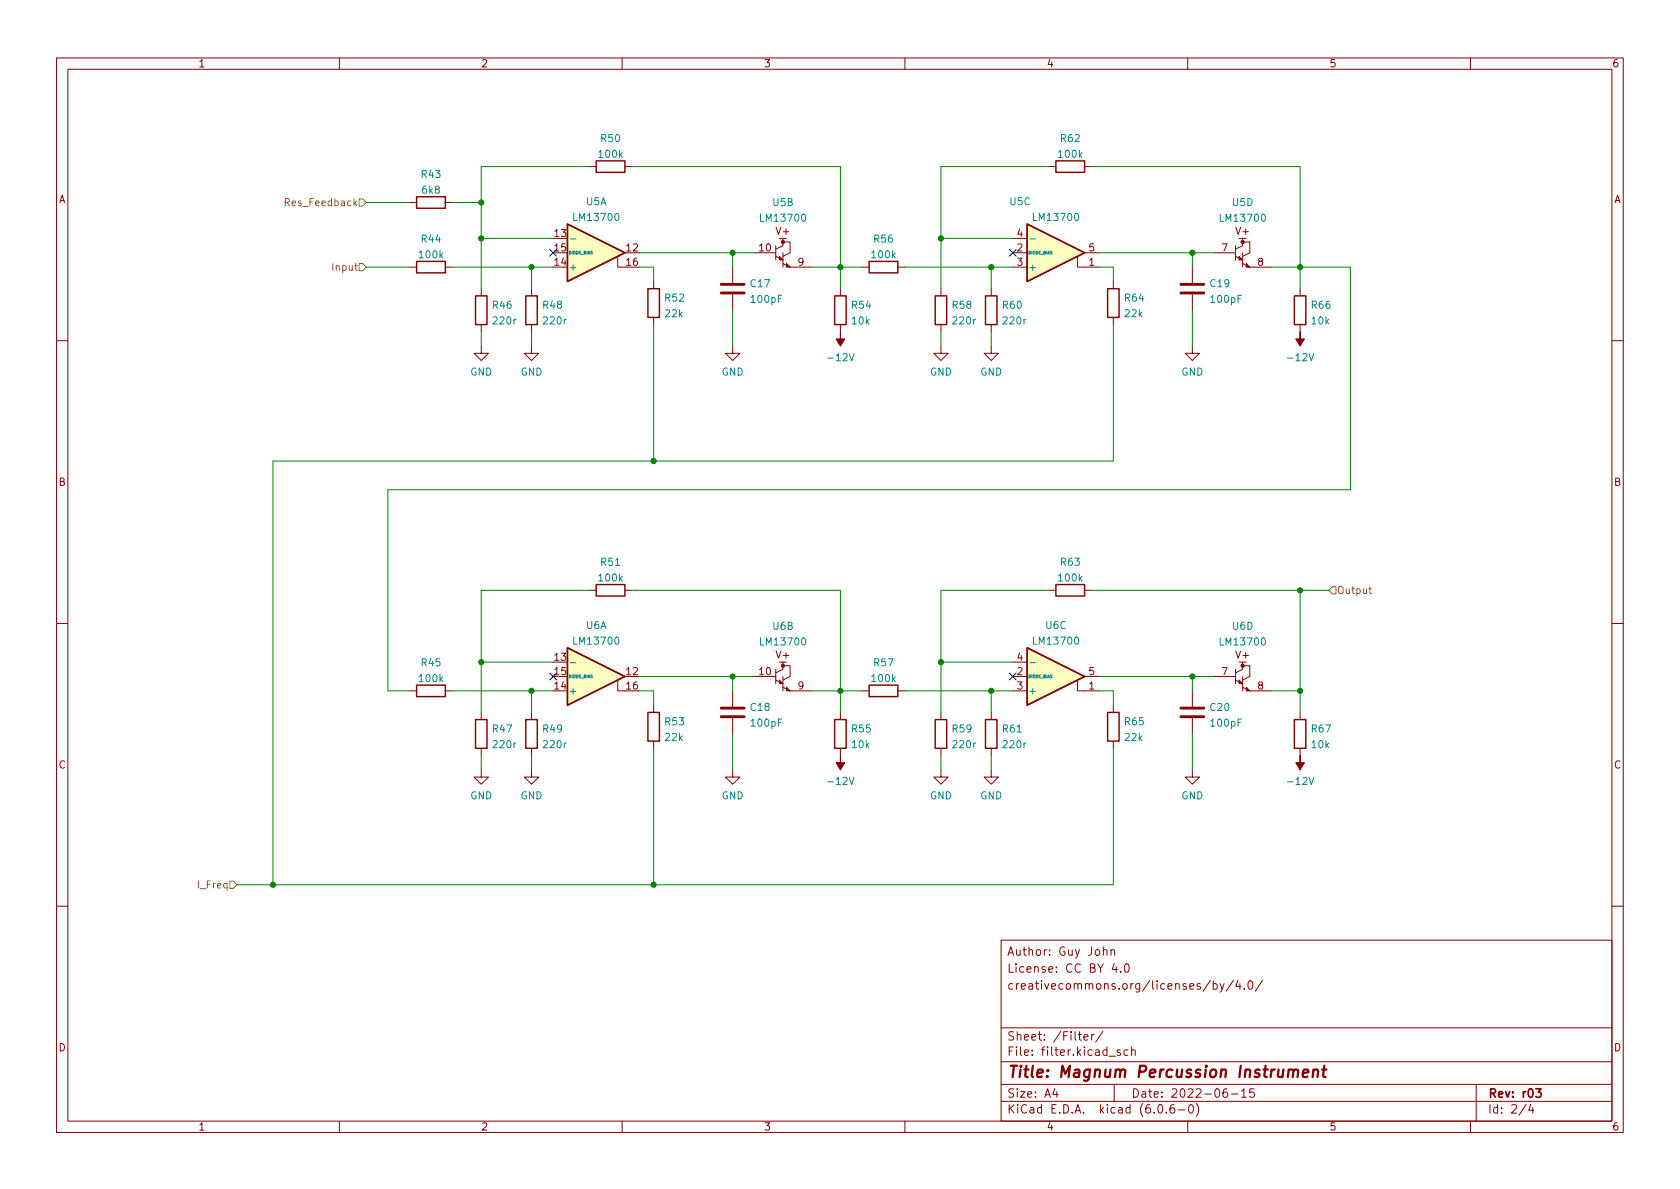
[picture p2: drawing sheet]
<svg xmlns="http://www.w3.org/2000/svg" width="297mm" height="210mm" viewBox="0 0 297 210" stroke-linecap="round" stroke-linejoin="round" font-family="sans-serif">
<g fill="none" stroke="#840000" stroke-width=".18">
<path d="M10 10.2h277v190.1h-277zM12 12.2h273v186.1h-273zM60 10.2v2M110 10.2v2M160 10.2v2M210 10.2v2M260 10.2v2M72.4 35.8h1.3M78.7 35.8h1.3M104.1 29.5h1.3M110.5 29.5h1.3M185.4 29.5h1.3"/>
<path d="M191.8 29.5h1.2M72.4 47.2h1.3M78.7 47.2h1.3M85.1 51v1.3M85.1 57.4v1.3M94 51v1.3M94 57.4v1.3M109.2 45.3v1.9h1.3M115.6 49.8v1.2M115.6 56.1v1.3M129.5 47.2v2.8M129.5 52.1v2.8"/>
<path d="M133.3 44.7h3.9M137.2 45.3l1.2 .7M137.2 43.4v2.6M137.8 42.2h1.3M138.4 42.2v1.2l-1.2 .7M138.4 42.8h1.3v1.9l-1.3 .6M138.4 46.6l1.3 .6h3.8M138.4 44.7v2.5M148.6 51v1.3M148.6 57.4v1.3M152.4 47.2h1.3M158.7 47.2h1.3"/>
<path d="M166.4 51v1.3M166.4 57.4v1.3M175.3 51v1.3M175.3 57.4v1.3M179.1 47.2h2.5M179.1 42.2h2.5M179.1 44.7h2.5M190.5 45.3v1.9h3.8M191.8 44.7h2.5M196.8 49.8v1.2M196.8 56.1v1.3M210.8 47.2v2.8"/>
<path d="M210.8 52.1v2.8M214.6 44.7h3.8M218.4 45.3l1.3 .7M218.4 43.4v2.6M219.1 42.2h1.2M219.7 42.2v1.2l-1.3 .7M219.7 42.8h1.3v1.9l-1.3 .6M219.7 46.6l1.3 .6h3.8M219.7 44.7v2.5M229.9 51v1.3M229.9 57.4v1.3M10 60.2h2"/>
<path d="M85.1 61.2v1.3h1.3l-1.3 1.2-1.3-1.2h1.3M94 61.2v1.3h1.2l-1.2 1.2-1.3-1.2h1.3M129.5 61.2v1.3h1.3l-1.3 1.2-1.2-1.2h1.2M166.4 61.2v1.3h1.2l-1.2 1.2-1.3-1.2h1.3M175.3 61.2v1.3h1.2l-1.2 1.2-1.3-1.2h1.3M210.8 61.2v1.3h1.3l-1.3 1.2-1.3-1.2h1.3M285 60.2h2M10 110.2h2M104.1 104.4h1.3M110.5 104.4h1.3M133.3 119.6h3.9M137.2 118.4v2.5"/>
<path d="M137.8 117.1h1.3M138.4 117.1v1.3l-1.2 .6M138.4 117.7h1.3v1.9l-1.3 .7M138.4 119.6v2.6M179.1 119.6h2.5M179.1 117.1h2.5M185.4 104.4h1.3M191.8 104.4h1.2M191.8 119.6h2.5M214.6 119.6h3.8M218.4 118.4v2.5M219.1 117.1h1.2"/>
<path d="M219.7 117.1v1.3l-1.3 .6M219.7 117.7h1.3v1.9l-1.3 .7M219.7 119.6v2.6M285 110.2h2M72.4 122.2h1.3M78.7 122.2h1.3M85.1 136.1v1.3h1.3l-1.3 1.3-1.3-1.3h1.3M85.1 126v1.2M85.1 132.3v1.3M94 136.1v1.3h1.2l-1.2 1.3-1.3-1.3h1.3M94 126v1.2M94 132.3v1.3"/>
<path d="M109.2 120.3v1.9h1.3M115.6 124.7v1.3M115.6 131.1v1.2M129.5 136.1v1.3h1.3l-1.3 1.3-1.2-1.3h1.2M129.5 122.2v2.8M129.5 127v2.8M137.2 120.3l1.2 .6M138.4 121.5l1.3 .7h3.8M148.6 126v1.2M148.6 132.3v1.3M152.4 122.2h1.3M158.7 122.2h1.3"/>
<path d="M166.4 136.1v1.3h1.2l-1.2 1.3-1.3-1.3h1.3M166.4 126v1.2M166.4 132.3v1.3M175.3 136.1v1.3h1.2l-1.2 1.3-1.3-1.3h1.3M175.3 126v1.2M175.3 132.3v1.3M179.1 122.2h2.5M190.5 120.3v1.9h3.8M196.8 124.7v1.3M196.8 131.1v1.2M210.8 136.1v1.3h1.3l-1.3 1.3-1.3-1.3h1.3M210.8 122.2v2.8"/>
<path d="M210.8 127v2.8M218.4 120.3l1.3 .6M219.7 121.5l1.3 .7h3.8M229.9 126v1.2M229.9 132.3v1.3M10 160.2h2M177 166.3h108v32h-108zM195.1 168.1l.2-.2 .3 .1 .1 .9M195.1 167.4v1.5M196.4 168.1l.2-.2 .4 .1 .1 .9M196.4 167.9v1M197 170.4l-.4 1h1"/>
<path d="M197.4 170.9v1M198.1 171.8v.1M198.9 170.6l.2-.2a.81 .81 0 0 1 .6 .7 .81 .81 0 0 1-.3 .8h-.1a.81 .81 0 0 1-.4-1.3zM214 173.4l-1.3 1.9M214.5 174l.4-.1 .3 .3v.4l-.1 .3h-.6M214.5 173.4v1.5M215.7 173.9l.4 1M216.4 173.9l-.5 1.4-.2 .1M218.1 173.4l-1.3 1.9M218.9 173.4l-.4 1h.9M219.2 173.9v1M220 174.8v.1"/>
<path d="M220.8 173.6l.2-.2a.81 .81 0 0 1 .6 .7 .81 .81 0 0 1-.3 .8h-.2a.81 .81 0 0 1-.3-1.3zM223.2 173.4l-1.3 1.9M285 160.2h2M60 198.3v2M110 198.3v2M160 198.3v2M177 194.8h108M177 191.8h108M177 187.8h108M177 181.8h108M186.5 192.5l-.4 1h1M186.9 193v1"/>
<path d="M190.6 182.9h.6M190.9 182.4v1.3l.3 .2M191.6 183.4l.8-.1-.1-.3-.4-.1-.3 .2 .1 .8h.6M193 182.9v1M193.4 182.9l-.3 .1-.1 .2M195 182.4l-1.3 1.9M196.1 186.8h1.1M197 191.8v3M198.1 185.7l-.4-.1-.2 .2 .1 .3 .5 .1v.4h-.6M199.4 185.7l-.4-.1-.3 .3v.4l.2 .3h.5M200.1 185.8l.2-.2 .3 .1 .1 .9M200.1 185.1v1.5"/>
<path d="M204.9 195.4l.2-.1a.81 .81 0 0 1 .6 .7 .81 .81 0 0 1-.3 .8h-.2a.81 .81 0 0 1-.6-.6 .81 .81 0 0 1 .3-.8zM206.2 196.7v.1M207.6 195.3a.59 .59 0 0 0-.7 .7v.5l.1 .3h.4l.2-.1 .1-.5-.1-.2-.5-.1-.2 .3M208.4 196.3h1.1M210 198.3v2M210.4 195.4l.1-.1a.81 .81 0 0 1 .6 .7 .81 .81 0 0 1-.3 .8h-.2a.81 .81 0 0 1-.5-.6 .81 .81 0 0 1 .3-.8zM211.5 195.1a1.72 1.72 0 0 1 0 2.3M216.9 192.5a.59 .59 0 0 0-.7 .7v.5l.2 .3h.4l.2-.1 .1-.5-.2-.2-.4-.1-.3 .3M217.7 193.5h1.2M219.5 193l.4-.5v1.5M219.5 194h.9M221.7 192.5h-.7l-.1 .7 .2-.1 .5 .1 .2 .2-.1 .5-.2 .1-.6-.1"/>
<path d="M260 198.3v2M261 191.8v6.5M269.9 195.3l-1.3 1.9M270.6 195.3l-.3 1h.9M271 195.8v1"/>
</g>
<path d="M271.6 192.5h.9l-.5 .6 .4 .1v.7l-.2 .1h-.4l-.2-.1" fill="none" stroke="#840000" stroke-width=".3"/>
<path d="M228.7 189.4a.5 .5 0 0 1 .8-.2l-.1 1.3M230.4 189.8l.9-.2v-.4l-.6-.1-.3 .3v1l.2 .1 .5-.1M232.2 189.3a.49 .49 0 0 1 .9 .1l-.2 1.1M232.3 189.1l-.2 1.4M233.8 189.1h.7M234.1 188.5l-.2 1.7 .1 .2 .4 .1" fill="none" stroke="#840000" stroke-width=".4"/>
<g fill="none" stroke="#840000" stroke-width=".25">
<path d="M73.7 34.8h5v2h-5zM100.3 39.6l10.2 5.1-10.2 5.1zM105.4 28.4h5.1v2.1h-5.1zM181.6 39.6l10.2 5.1-10.2 5.1zM186.7 28.4h5.1v2.1h-5.1zM73.7 46.2h5v2.1h-5zM84.1 52.3h2v5.1h-2zM93 52.3h2v5.1h-2zM114.6 51h2v5.1h-2zM147.6 52.3h2v5.1h-2zM153.7 46.2h5v2.1h-5zM165.4 52.3h2v5.1h-2z"/>
<path d="M174.2 52.3h2.1v5.1h-2.1zM195.8 51h2.1v5.1h-2.1zM228.9 52.3h2v5.1h-2zM100.3 114.5l10.2 5.1-10.2 5.1zM105.4 103.4h5.1v2h-5.1zM181.6 114.5l10.2 5.1-10.2 5.1zM186.7 103.4h5.1v2h-5.1zM73.7 121.2h5v2h-5zM84.1 127.2h2v5.1h-2zM93 127.2h2v5.1h-2zM114.6 126h2v5.1h-2zM147.6 127.2h2v5.1h-2z"/>
<path d="M153.7 121.2h5v2h-5zM165.4 127.2h2v5.1h-2zM174.2 127.2h2.1v5.1h-2.1zM195.8 126h2.1v5.1h-2.1zM228.9 127.2h2v5.1h-2z"/>
</g>
<g fill="#840000" stroke="#840000" stroke-width=".18">
<path d="M148.6 58.7v1.2h.8l-.8 1.3-.8-1.3h.8z"/>
<path d="M137.8 45.3l.6 .7h-.6z"/>
<path d="M139.1 46.6l.6 .6h-.6z"/>
<path d="M229.9 58.7v1.2h.7l-.7 1.3-.8-1.3h.8z"/>
<path d="M219.1 45.3l.6 .7h-.6z"/>
<path d="M220.3 46.6l.7 .6h-.7z"/>
<path d="M148.6 133.6v1.3h.8l-.8 1.2-.8-1.2h.8z"/>
<path d="M137.8 120.3l.6 .6h-.6z"/>
<path d="M139.1 121.5l.6 .7h-.6z"/>
<path d="M219.1 120.3l.6 .6h-.6z"/>
<path d="M220.3 121.5l.7 .7h-.7z"/>
<path d="M229.9 133.6v1.3h.7l-.7 1.2-.8-1.2h.8z"/>
</g>
<path d="M127.5 50.3h4.1M127.5 51.8h4.1M208.8 50.3h4.1M208.8 51.8h4.1M127.5 125.2h4.1M127.5 126.7h4.1M208.8 125.2h4.1M208.8 126.7h4.1" fill="none" stroke="#840000" stroke-width=".51"/>
<g fill="#ffffc2" stroke="#ffffc2" stroke-width=".18">
<path d="M100.3 39.6l10.2 5.1-10.2 5.1z"/>
<path d="M100.3 114.5l10.2 5.1-10.2 5.1z"/>
<path d="M181.6 114.5l10.2 5.1-10.2 5.1z"/>
<path d="M181.6 39.6l10.2 5.1-10.2 5.1z"/>
</g>
<path d="M100.8 42.2h1M182.1 42.2h1M100.8 117.2h1M182.1 117.2h1" fill="none" stroke="#008484" stroke-width=".18"/>
<g fill="#840000" stroke="#840000" stroke-width=".25">
<circle cx="138.4" cy="42.8" r=".25"/>
<circle cx="219.7" cy="42.8" r=".25"/>
<circle cx="138.4" cy="117.7" r=".25"/>
<circle cx="219.7" cy="117.7" r=".25"/>
</g>
<path d="M50.4 35.8l.6-.1 .2-.2-.1-.3-.7-.1v1.3M63.5 35.2h.6l.7 .6-.7 .6h-.6zM63.5 46.6h.6l.7 .6-.7 .7h-.6zM235.6 103.8h.6v1.2h-.6l-.7-.6zM242 104.1h.5M242.2 103.7v1.1l.3 .2M40.6 155.8h.7l.6 .7-.6 .6h-.7z" fill="none" stroke="#848400" stroke-width=".18"/>
<g fill="none" stroke="#008400" stroke-width=".18">
<path d="M64.8 35.8h7.6M80 35.8h5.1M104.1 29.5h-19v21.5M111.8 29.5h36.8v21.5M185.4 29.5h-19v21.5M193 29.5h36.9v21.5M64.8 47.2h7.6M80 47.2h17.8M85.1 42.2h12.7M85.1 58.7v2.5M94 47.2v3.8M94 58.7v2.5"/>
<path d="M113 44.7h20.3M113 47.2h2.6v2.6M115.6 57.4v24.1M129.5 44.7v2.5M129.5 54.9v6.3M143.5 47.2h8.9M160 47.2h19.1M166.4 58.7v2.5M166.4 42.2h12.7M175.3 47.2v3.8M175.3 58.7v2.5M194.3 47.2h2.5v2.6"/>
<path d="M194.3 44.7h20.3M196.8 57.4v24.1h-148.5v75M210.8 44.7v2.5M210.8 54.9v6.3M224.8 47.2h14v39.4h-170.2v35.6h3.8M85.1 117.1h12.7M104.1 104.4h-19v21.6M111.8 104.4h36.8v21.6M113 119.6h20.3M129.5 119.6v2.6M166.4 117.1h12.7M185.4 104.4h-19v21.6"/>
<path d="M193 104.4h41.9M194.3 119.6h20.3M210.8 119.6v2.6M229.9 104.4v21.6M80 122.2h17.8M85.1 133.6v2.5M94 122.2v3.8M94 133.6v2.5M113 122.2h2.6v2.5M115.6 132.3v24.2M129.5 129.8v6.3M143.5 122.2h8.9"/>
<path d="M160 122.2h19.1M166.4 133.6v2.5M175.3 122.2v3.8M175.3 133.6v2.5M194.3 122.2h2.5v2.5M196.8 132.3v24.2h-154.9M210.8 129.8v6.3M224.8 122.2h5.1"/>
</g>
<path d="M97.2 44.1l1.2 1.2M98.4 44.1l-1.2 1.2M178.5 44.1l1.2 1.2M179.7 44.1l-1.2 1.2M97.2 119l1.2 1.2M98.4 119l-1.2 1.2M178.5 119l1.2 1.2M179.7 119l-1.2 1.2" fill="none" stroke="#000084" stroke-width=".18"/>
<g fill="#008400" stroke="#008400" stroke-width=".18">
<circle cx="175.3" cy="122.2" r=".46"/>
<circle cx="166.4" cy="117.1" r=".46"/>
<circle cx="94" cy="122.2" r=".46"/>
<circle cx="115.6" cy="156.5" r=".46"/>
<circle cx="48.3" cy="156.5" r=".46"/>
<circle cx="229.9" cy="104.4" r=".46"/>
<circle cx="210.8" cy="44.7" r=".46"/>
<circle cx="166.4" cy="42.2" r=".46"/>
<circle cx="175.3" cy="47.2" r=".46"/>
<circle cx="229.9" cy="47.2" r=".46"/>
<circle cx="229.9" cy="122.2" r=".46"/>
<circle cx="148.6" cy="122.2" r=".46"/>
<circle cx="129.5" cy="119.6" r=".46"/>
<circle cx="210.8" cy="119.6" r=".46"/>
<circle cx="94" cy="47.2" r=".46"/>
<circle cx="85.1" cy="42.2" r=".46"/>
<circle cx="85.1" cy="117.1" r=".46"/>
<circle cx="115.6" cy="81.5" r=".46"/>
<circle cx="85.1" cy="35.8" r=".46"/>
<circle cx="148.6" cy="47.2" r=".46"/>
<circle cx="129.5" cy="44.7" r=".46"/>
</g>
<text font-size="2.8" fill="#840000" x="178" y="190.6">Title: Magnum Percussion Instrument</text>
<g font-size="2.1" fill="#840000">
<text x="178" y="172">License: CC BY 4.0</text>
<text x="178" y="169">Author: Guy John</text>
<text x="178" y="175">creativecommons.org/licenses/by/4.0/</text>
<text x="178" y="184">Sheet: /Filter/</text>
<text x="178" y="186.7">File: filter.kicad_sch</text>
<text x="178" y="196.9">KiCad E.D.A. kicad (6.0.6-0)</text>
<text x="178" y="194.1">Size: A4</text>
<text x="200" y="194.1">Date: 2022-06-15</text>
<text x="263" y="194.1">Rev: r03</text>
<text x="263" y="196.9">Id: 2/4</text>
</g>
<g font-size="1.8" fill="#840000">
<text x="35" y="11.9">1</text>
<text x="85" y="11.9">2</text>
<text x="135" y="11.9">3</text>
<text x="185" y="11.9">4</text>
<text x="235" y="11.9">5</text>
<text x="285" y="11.9">6</text>
<text x="10.3" y="35.9">A</text>
<text x="285.3" y="35.9">A</text>
<text x="98.1" y="41.9">13</text>
<text x="137.3" y="41.5">V+</text>
<text x="179.8" y="41.9">4</text>
<text x="218.6" y="41.5">V+</text>
<text x="98.1" y="47">14</text>
<text x="98.1" y="44.4">15</text>
<text x="110.8" y="44.4">12</text>
<text x="110.8" y="47">16</text>
<text x="134.3" y="44.4">10</text>
<text x="141.1" y="47">9</text>
<text x="179.8" y="44.4">2</text>
<text x="179.8" y="47">3</text>
<text x="192.5" y="47">1</text>
<text x="192.5" y="44.4">5</text>
<text x="216" y="44.4">7</text>
<text x="222.4" y="47">8</text>
<text x="10.3" y="85.9">B</text>
<text x="285.3" y="85.9">B</text>
<text x="98.1" y="116.8">13</text>
<text x="98.1" y="119.4">15</text>
<text x="110.8" y="119.4">12</text>
<text x="134.3" y="119.4">10</text>
<text x="137.3" y="116.5">V+</text>
<text x="179.8" y="119.4">2</text>
<text x="179.8" y="116.8">4</text>
<text x="192.5" y="119.4">5</text>
<text x="216" y="119.4">7</text>
<text x="218.6" y="116.5">V+</text>
<text x="98.1" y="121.9">14</text>
<text x="110.8" y="121.9">16</text>
<text x="141.1" y="121.9">9</text>
<text x="179.8" y="121.9">3</text>
<text x="192.5" y="121.9">1</text>
<text x="222.4" y="121.9">8</text>
<text x="10.3" y="135.9">C</text>
<text x="285.3" y="135.9">C</text>
<text x="10.3" y="185.9">D</text>
<text x="285.3" y="185.9">D</text>
<text x="35" y="199.9">1</text>
<text x="85" y="199.9">2</text>
<text x="135" y="199.9">3</text>
<text x="185" y="199.9">4</text>
<text x="235" y="199.9">5</text>
<text x="285" y="199.9">6</text>
</g>
<g font-size="1.8" fill="#008484">
<text x="106" y="27.9">100k</text>
<text x="106.3" y="25.1">R50</text>
<text x="187.3" y="27.9">100k</text>
<text x="187.6" y="25.1">R62</text>
<text x="74.6" y="31.5">R43</text>
<text x="74.7" y="34.2">6k8</text>
<text x="101.7" y="39.1">LM13700</text>
<text x="103.6" y="36.3">U5A</text>
<text x="134.7" y="39.2">LM13700</text>
<text x="136.7" y="36.4">U5B</text>
<text x="178.6" y="36.3">U5C</text>
<text x="183" y="39.1">LM13700</text>
<text x="216" y="39.2">LM13700</text>
<text x="217.9" y="36.4">U5D</text>
<text x="74.2" y="45.7">100k</text>
<text x="74.6" y="42.9">R44</text>
<text x="100.5" y="47.9">+</text>
<text x="154.2" y="45.7">100k</text>
<text x="154.6" y="42.9">R56</text>
<text x="181.7" y="47.9">+</text>
<text x="117.7" y="53.3">R52</text>
<text x="132.8" y="50.8">C17</text>
<text x="132.9" y="53.6">100pF</text>
<text x="198.9" y="53.3">R64</text>
<text x="214" y="50.8">C19</text>
<text x="214.2" y="53.6">100pF</text>
<text x="87.2" y="54.6">R46</text>
<text x="87.3" y="57.4">220r</text>
<text x="96.1" y="54.6">R48</text>
<text x="96.2" y="57.4">220r</text>
<text x="117.7" y="56.1">22k</text>
<text x="150.7" y="54.6">R54</text>
<text x="150.7" y="57.4">10k</text>
<text x="168.5" y="54.6">R58</text>
<text x="168.6" y="57.4">220r</text>
<text x="177.3" y="54.6">R60</text>
<text x="177.5" y="57.4">220r</text>
<text x="199" y="56.1">22k</text>
<text x="231.9" y="54.6">R66</text>
<text x="232" y="57.4">10k</text>
<text x="146.7" y="63.9">-12V</text>
<text x="228" y="63.9">-12V</text>
<text x="83.1" y="66.4">GND</text>
<text x="92" y="66.4">GND</text>
<text x="127.6" y="66.4">GND</text>
<text x="164.4" y="66.4">GND</text>
<text x="173.3" y="66.4">GND</text>
<text x="208.9" y="66.4">GND</text>
<text x="106.3" y="100">R51</text>
<text x="187.6" y="100">R63</text>
<text x="106" y="102.8">100k</text>
<text x="187.3" y="102.8">100k</text>
<text x="101.7" y="114">LM13700</text>
<text x="103.6" y="111.2">U6A</text>
<text x="136.7" y="111.4">U6B</text>
<text x="183" y="114">LM13700</text>
<text x="184.9" y="111.2">U6C</text>
<text x="217.9" y="111.4">U6D</text>
<text x="74.6" y="117.8">R45</text>
<text x="134.7" y="114.1">LM13700</text>
<text x="154.6" y="117.8">R57</text>
<text x="216" y="114.1">LM13700</text>
<text x="74.2" y="120.6">100k</text>
<text x="100.5" y="122.8">+</text>
<text x="132.8" y="125.7">C18</text>
<text x="154.2" y="120.6">100k</text>
<text x="181.7" y="122.8">+</text>
<text x="214" y="125.7">C20</text>
<text x="87.2" y="129.5">R47</text>
<text x="96.1" y="129.5">R49</text>
<text x="117.7" y="128.2">R53</text>
<text x="117.7" y="131">22k</text>
<text x="132.9" y="128.5">100pF</text>
<text x="150.7" y="129.5">R55</text>
<text x="168.5" y="129.5">R59</text>
<text x="177.3" y="129.5">R61</text>
<text x="198.9" y="128.2">R65</text>
<text x="199" y="131">22k</text>
<text x="214.2" y="128.5">100pF</text>
<text x="231.9" y="129.5">R67</text>
<text x="87.3" y="132.3">220r</text>
<text x="96.2" y="132.3">220r</text>
<text x="150.7" y="132.3">10k</text>
<text x="168.6" y="132.3">220r</text>
<text x="177.5" y="132.3">220r</text>
<text x="232" y="132.3">10k</text>
<text x="83.1" y="141.3">GND</text>
<text x="92" y="141.3">GND</text>
<text x="127.6" y="141.3">GND</text>
<text x="146.7" y="138.8">-12V</text>
<text x="164.4" y="141.3">GND</text>
<text x="173.3" y="141.3">GND</text>
<text x="208.9" y="141.3">GND</text>
<text x="228" y="138.8">-12V</text>
</g>
<g font-size="1.8" fill="#848400">
<text x="51" y="36.4">Res_Feedback</text>
<text x="59.1" y="47.9">Input</text>
<text x="236.3" y="105">Output</text>
<text x="35.2" y="157.1">I_Freq</text>
</g>
<g font-size=".7" fill="#008484">
<text x="100.5" y="45">DIODE_BIAS</text>
<text x="181.7" y="45">DIODE_BIAS</text>
<text x="100.5" y="119.9">DIODE_BIAS</text>
<text x="181.7" y="119.9">DIODE_BIAS</text>
</g>
</svg>
